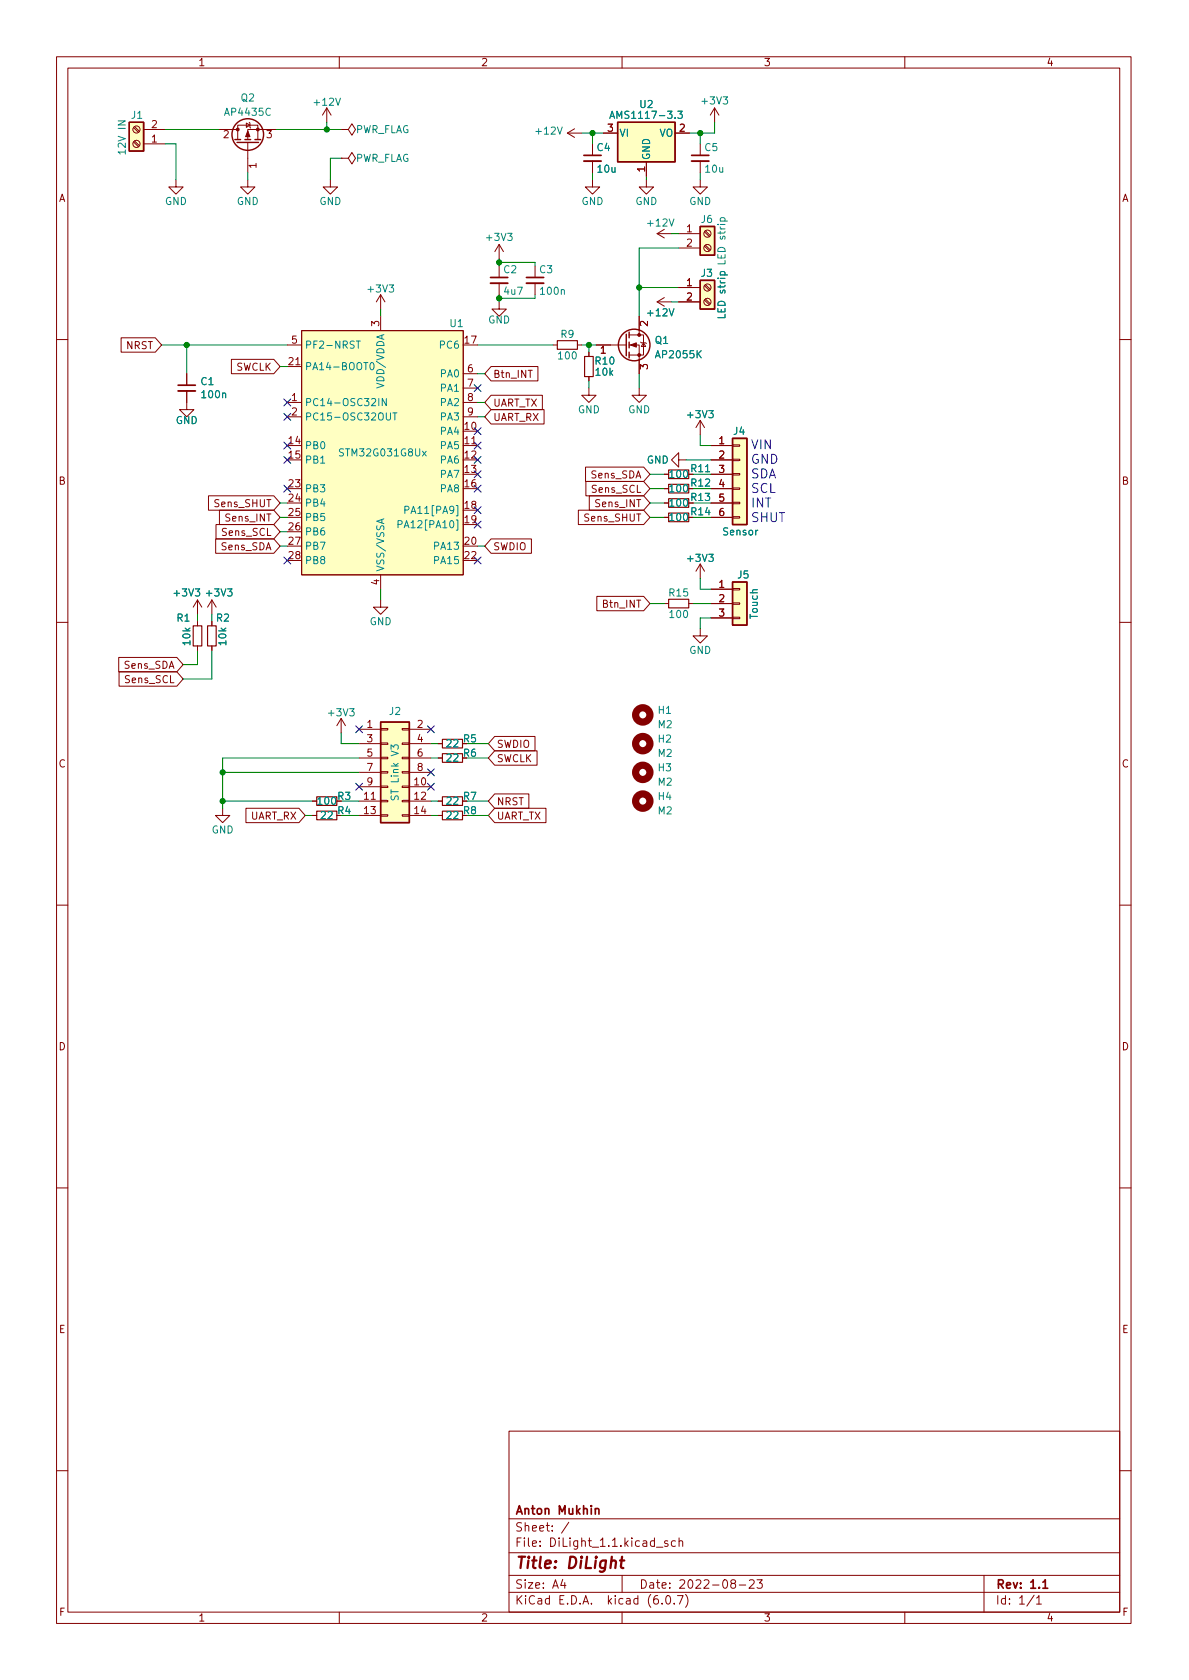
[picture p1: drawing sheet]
<svg xmlns="http://www.w3.org/2000/svg" width="210mm" height="297mm" viewBox="0 0 210 297" stroke-linecap="round" stroke-linejoin="round" font-family="sans-serif">
<g fill="none" stroke="#840000" stroke-width=".18">
<path d="M10 10h190v277h-190zM12 12h186v273h-186zM57.8 19.1l-.8 1.3M57.8 19.1v2.5M57.8 19.1l.7 1.3M60 10v2M110 10v2M126.4 19.1l-.8 1.3M126.4 19.1v2.5M126.4 19.1l.7 1.3M160 10v2M23.6 22.6l.9 .8"/>
<path d="M23.6 25.1l.9 .8M23.8 22.4l.9 .8M23.8 24.9l.9 .9M25.4 25.4h3.8M25.4 22.9h3.8M31.1 31.8v1.3h1.3l-1.3 1.2-1.3-1.2h1.3M38.7 22.9h3.3M42 24.7v-2.6h3.6v2.6M43.6 21.8l.6 .3-.6 .4zM43.8 31.8v1.3h1.3l-1.3 1.2-1.3-1.2h1.3M43.8 25.2v5.3M44.1 21.6l.1 .2v.7l.1 .1"/>
<path d="M48.9 22.9h-5.1v1.8M58.4 31.8v1.3h1.3l-1.3 1.2-1.3-1.2h1.3M60.3 28h1.3l.6-1 .7 1-.7 1-.6-1M60.3 28h.1M60.3 22.9h1.3l.6-1 .7 1-.7 1-.6-1M60.3 22.9h.1M100.3 23.5l1.3 .8M100.3 23.5h2.6M101.6 22.8l-1.3 .7M104.8 31.8v1.3h1.2l-1.2 1.2-1.3-1.2h1.3M104.8 25.4v2.1M104.8 28.5v2"/>
<path d="M106.7 23.5h2.5M114.3 31.8v1.3h1.3l-1.3 1.2-1.3-1.2h1.3M114.3 28.6v2.6M119.4 23.5h2.5M123.8 31.8v1.3h1.3l-1.3 1.2-1.2-1.2h1.2M123.8 25.4v2.1M123.8 28.5v2M21.4 59.7h6.1l1.1 1.3-1.1 1.3h-6.1zM53.3 58.5h28.6v43.1h-28.6zM67.3 52.1v2.5M67.3 55.9v2.6M67.3 52.1l-.8 1.3"/>
<path d="M67.3 52.1l.8 1.3M88.3 53.4v1.2h1.2l-1.2 1.3-1.3-1.3h1.3M88.3 43.2v2.6M88.3 47v2.1M88.3 50.1v2M88.3 43.2l-.8 1.3M88.3 43.2l.7 1.3M94.6 47v2.1M94.6 50.1v2M111.3 59.2h2.5v3.6h-2.5M113 55.9v3.3M116.2 41.3l1.3 .8"/>
<path d="M116.2 41.3h2.5M116.2 53.4h2.5M116.2 53.4l1.3 .7M117.5 40.5l-1.3 .8M117.5 52.6l-1.3 .8M120 41.3h3.8M120 43.9h3.8M120 50.8h3.8M120 53.4h3.8M124.6 43.5l.8 .9M124.6 41l.8 .8M124.6 53l.8 .9"/>
<path d="M124.6 50.5l.8 .8M124.7 43.3l.9 .9M124.7 40.8l.9 .8M124.7 52.9l.9 .8M124.7 50.3l.9 .9M10 60h2M33 69.1v3.3h1.3l-1.3 1.3-1.3-1.3h1.3M33 66.1v2M40.9 63.5h7.5l1.1 1.3-1.1 1.3h-7.5zM50.8 61h2.5M50.8 71.2h2.5M50.8 73.7h2.5"/>
<path d="M50.8 64.8h2.5M81.9 78.8h2.6M81.9 71.2h2.6M81.9 73.7h2.6M81.9 66.1h2.6M81.9 68.6h2.6M86.8 64.8h8.3v2.5h-8.3l-1.1-1.2zM86.8 69.9h9.1v2.5h-9.1l-1.1-1.2zM86.8 72.4h9.4v2.6h-9.4l-1.1-1.3zM97.8 61h.8M102.1 61h.8M104.1 68.6v1.3h1.3l-1.3 1.3-1.2-1.3h1.2"/>
<path d="M104.1 62.3v.7M104.1 66.6v.7M105.4 61h5.3M111.3 61h1.7v5.1M113 68.6v1.3h1.3l-1.3 1.3-1.2-1.3h1.2M113.3 60.5l.1 .1h.8l.1 .1M113.8 60.6l.4 .7h-.8zM123.8 74.3v2.6M123.8 74.3l-.7 1.3M123.8 74.3l.8 1.3M125.7 78.8h3.8M129.5 78.6h1.3v.3h-1.3z"/>
<path d="M198 60h2M36.9 87.7h11.5l1.1 1.2-1.1 1.3h-11.5zM38.1 95.3h10.3l1.1 1.3-1.1 1.2h-10.3zM38.2 92.7h10.2l1.1 1.3-1.1 1.3h-10.2zM38.8 90.2h9.6l1.1 1.3-1.1 1.2h-9.6zM86.8 95.3h7.2v2.5h-7.2l-1.1-1.2zM102.3 90.2h11.5l1.1 1.3-1.1 1.2h-11.5zM103.5 82.6h10.3l1.1 1.3-1.1 1.2h-10.3zM103.6 85.1h10.2l1.1 1.3-1.1 1.3h-10.2zM104.2 87.7h9.6l1.1 1.2-1.1 1.3h-9.6zM117.5 83.9h.7M117.5 88.9h.7"/>
<path d="M117.5 86.4h.7M117.5 91.5h.7M120 81.3v-1.3l-1.3 1.3 1.3 1.3v-1.3h1.3M121.8 83.9h.8M121.8 88.9h.8M121.8 86.4h.8M121.8 91.5h.8M123.8 99.7v2.6M123.8 99.7l.8 1.3M123.8 99.7l-.7 1.3M125.7 83.9h3.8M125.7 88.9h3.8"/>
<path d="M125.7 86.4h3.8M125.7 81.3h3.8M125.7 91.5h3.8M129.5 91.3h1.3v.3h-1.3zM129.5 88.8h1.3v.3h-1.3zM129.5 86.3h1.3v.2h-1.3zM129.5 83.7h1.3v.3h-1.3zM129.5 81.2h1.3v.2h-1.3zM10 110h2M21 116.2h10.3l1.1 1.3-1.1 1.3h-10.3zM21.1 118.8h10.2l1.1 1.3-1.1 1.2h-10.2zM34.9 106.1l-.7 1.3"/>
<path d="M34.9 106.1v2.5M34.9 109.9v.8M34.9 114.2v.8M34.9 106.1l.8 1.3M37.5 106.1l-.8 1.3M37.5 106.1v2.5M37.5 109.9v.8M37.5 114.2v.8M37.5 106.1l.7 1.3M67.3 106.1v1.3h1.3l-1.3 1.2-1.3-1.2h1.3M67.3 101.6v2.6M105.5 105.4h8.3l1.1 1.3-1.1 1.3h-8.3z"/>
<path d="M117.5 106.7h.7M121.8 106.7h.8M123.8 111.2v1.2h-1.2l1.2 1.3 1.3-1.3h-1.3M125.7 104.2h3.8M125.7 106.7h3.8M125.7 109.3h3.8M129.5 109.1h1.3v.3h-1.3zM129.5 106.6h1.3v.2h-1.3zM129.5 104h1.3v.3h-1.3zM198 110h2M60.3 127l.8 1.3M60.3 127v2.6"/>
<path d="M60.3 127l-.7 1.3M63.5 134h3.8M63.5 131.5h3.8M63.5 128.9h3.8M63.5 139.1h3.8M63.5 136.6h3.8M67.3 139h1.3v.2h-1.3zM67.3 136.4h1.3v.3h-1.3zM67.3 133.9h1.3v.2h-1.3zM67.3 131.4h1.3v.2h-1.3zM67.3 128.8h1.3v.3h-1.3zM71.1 139h1.3v.2h-1.3z"/>
<path d="M71.1 136.4h1.3v.3h-1.3zM71.1 133.9h1.3v.2h-1.3zM71.1 131.4h1.3v.2h-1.3zM71.1 128.8h1.3v.3h-1.3zM72.4 134h3.8M72.4 131.5h3.8M72.4 128.9h3.8M72.4 139.1h3.8M72.4 136.6h3.8M77.5 134h.7M77.5 131.5h.7M87.5 132.8h7.5v2.5h-7.5l-1.1-1.3z"/>
<path d="M87.5 130.2h7.1v2.6h-7.1l-1.1-1.3zM39.4 142.9v1.3h1.2l-1.2 1.3-1.3-1.3h1.3M43.5 142.9h9.4l1.1 1.3-1.1 1.3h-9.4zM55.2 141.6h.8M55.2 144.2h.8M63.5 141.6h3.8M63.5 144.2h3.8M67.3 144.1h1.3v.2h-1.3zM67.3 141.5h1.3v.3h-1.3zM71.1 144.1h1.3v.2h-1.3zM71.1 141.5h1.3v.3h-1.3zM72.4 141.6h3.8"/>
<path d="M72.4 144.2h3.8M77.5 141.6h.7M77.5 144.2h.7M87.5 140.4h6v2.5h-6l-1.1-1.3zM87.5 142.9h9v2.6h-9l-1.1-1.3zM10 160h2M198 160h2M10 210h2M198 210h2M90 253h108v32h-108zM10 260h2M90 278.5h108"/>
<path d="M90 274.5h108M90 268.5h108M99.5 279.2l-.3 1.1h.9M99.9 279.8v1M100.6 269.1l-1.3 2M110 278.5v3M116.1 273.6h1.1M118.1 272.5l-.4-.1-.2 .2 .1 .2 .5 .2v.3h-.6M119.4 272.5l-.4-.1-.3 .3v.4l.2 .2h.5M120.1 272.6l.2-.2 .4 .1v.9M120.1 271.9v1.5M129.5 280l-.3-.3 .1-.2 .2-.2 .4 .1 .2 .2-.1 .2-.6 .2-.2 .2 .1 .5 .2 .1 .4-.1 .2-.2-.1-.4-.2-.1"/>
<path d="M132.5 279.5l.6-.2 .2 .2 .1 .2-1 1.1h1M133.9 279.3h.9l-.5 .6 .4 .1v.7l-.2 .1h-.4l-.2-.1M174 278.5v6.5M198 260h2M60 285v2M90 281.5h108M110 285v2M117.1 283.5v.1M117.9 282.2l.2-.1a.81 .81 0 0 1 .6 .6 .81 .81 0 0 1-.3 .8l-.2 .1a.81 .81 0 0 1-.6-.6 .81 .81 0 0 1 .3-.8zM119.2 283.5v.1M119.8 282.1h1l-.6 1.5M121.2 281.9a1.72 1.72 0 0 1 0 2.3"/>
<path d="M130.7 280.2h1.2M160 285v2M182.9 282l-1.3 2M183.3 282.5l.4-.4v1.5M183.3 283.6h.9"/>
<circle cx="24.1" cy="25.4" r=".63"/>
<circle cx="24.1" cy="22.9" r=".63"/>
<circle cx="125.1" cy="53.4" r=".63"/>
<circle cx="125.1" cy="43.9" r=".63"/>
<circle cx="125.1" cy="50.8" r=".63"/>
<circle cx="125.1" cy="41.3" r=".63"/>
</g>
<path d="M103.3 27.5h3M122.3 27.5h3M86.7 49.1h3.1M93.1 49.1h3M31.5 68.1h3M105.3 266.9l.2-.2 .3 .1 .1 .9M184.4 279.7l.4-.4v1.5M184.4 280.8h.9" fill="none" stroke="#840000" stroke-width=".3"/>
<path d="M109.6 275.9h.8M110 275.2l-.2 1.8 .1 .1 .3 .1" fill="none" stroke="#840000" stroke-width=".4"/>
<g fill="none" stroke="#840000" stroke-width=".2">
<path d="M98.6 60.2h3.5v1.6h-3.5zM103.4 63h1.5v3.6h-1.5zM118.2 83.1h3.6v1.5h-3.6zM118.2 88.2h3.6v1.5h-3.6zM118.2 85.6h3.6v1.6h-3.6zM118.2 90.7h3.6v1.5h-3.6zM34.2 110.7h1.5v3.5h-1.5zM36.7 110.7h1.5v3.5h-1.5zM118.2 106h3.6v1.5h-3.6zM78.2 133.3h3.6v1.5h-3.6zM78.2 130.7h3.6v1.5h-3.6zM56 143.4h3.6v1.5h-3.6z"/>
<path d="M56 140.9h3.6v1.5h-3.6zM78.2 140.9h3.6v1.5h-3.6zM78.2 143.4h3.6v1.5h-3.6z"/>
</g>
<path d="M103.3 28.5h3M122.3 28.5h3M86.7 50.1h3.1M93.1 50.1h3M31.5 69.1h3" fill="none" stroke="#840000" stroke-width=".33"/>
<g fill="none" stroke="#840000" stroke-width="1.3">
<circle cx="113.7" cy="136.6" r="1.27"/>
<circle cx="113.7" cy="126.4" r="1.27"/>
<circle cx="113.7" cy="131.5" r="1.27"/>
<circle cx="113.7" cy="141.6" r="1.27"/>
</g>
<g fill="#ffffc2" stroke="#ffffc2" stroke-width=".18">
<path d="M123.8 40h2.6v5.1h-2.6z"/>
<path d="M123.8 49.6h2.6v5h-2.6z"/>
<path d="M129.5 77.5h2.6v15.2h-2.6z"/>
<path d="M109.2 21.6h10.2v7h-10.2z"/>
<path d="M67.3 127.7h5.1v17.8h-5.1z"/>
<path d="M129.5 102.9h2.6v7.6h-2.6z"/>
<path d="M53.3 58.5h28.6v43.1h-28.6z"/>
<path d="M22.9 21.6h2.5v5.1h-2.5z"/>
</g>
<g fill="none" stroke="#840000" stroke-width=".25">
<path d="M22.9 21.6h2.5v5.1h-2.5zM41.5 24.7h1M41.9 25.2h3.8M43.3 24.7h1M45.1 24.7h1M109.2 21.6h10.2v7h-10.2zM110.7 59.1v3.8M111.3 58.7v1M123.8 40h2.6v5.1h-2.6zM123.8 49.6h2.6v5h-2.6zM111.3 60.5v1M111.3 62.3v1"/>
<path d="M129.5 77.5h2.6v15.2h-2.6zM129.5 102.9h2.6v7.6h-2.6zM67.3 127.7h5.1v17.8h-5.1z"/>
<circle cx="43.8" cy="23.8" r="2.79"/>
<circle cx="112.1" cy="61" r="2.79"/>
</g>
<g fill="none" stroke="#008484" stroke-width=".18">
<path d="M119.9 19.7h.7l-.4 .4 .4 .2v.5l-.2 .1-.5-.1M107.8 20.9l.5-1.2 .4 1.2M107.9 20.6h.7M127.4 39.1v-.4l.2-.2 .5 .1v.5M127.4 48.6v-.4l.2-.2 .5 .1v.5M63 60.3h.7M63.4 60.3v1.3M65.5 64.2l.2-.1a.68 .68 0 0 1 .5 .6 .68 .68 0 0 1-.5 .7l-.2-.1-.1-.4zM67 70.5v1.2M68.3 70.5v1.2l-.7-1.2v1.2M68.3 73v1l.3 .3 .3-.1 .1-.2v-1M69.5 73h.7"/>
<path d="M69.8 73v1.3M67.9 91.7l-1.3 .5 1.3 .4M70.4 92.7h.6l.1-.2-.1-.3-.6-.1v1.2M71.6 90.2l.6-.1 .1-.2v-.3l-.7-.1v1.3M69.2 132.5v-.8l.4 .4 .2-.3h.5l.1 .1-.1 .6"/>
</g>
<g fill="#840000" stroke="#840000" stroke-width=".18">
<path d="M111.5 61l1-.4v.8z"/>
<path d="M43.8 23.2l.4 1h-.8z"/>
<circle cx="113" cy="62.8" r=".25"/>
<circle cx="113" cy="59.2" r=".25"/>
<circle cx="45.6" cy="22.9" r=".25"/>
<circle cx="42" cy="22.9" r=".25"/>
</g>
<g fill="none" stroke="#008400" stroke-width=".18">
<path d="M29.2 25.4h1.9v6.4M29.2 22.9h9.5M43.8 30.5v1.3M48.9 22.9h11.4M57.8 21.6v1.3M60.3 28h-1.9v3.8M102.9 23.5h3.8M104.8 23.5v1.9M104.8 30.5v1.3M114.3 31.2v.6M123.8 23.5v1.9M123.8 30.5v1.3"/>
<path d="M126.4 21.6v1.9h-4.5M67.3 54.6v1.3M88.3 45.8v1.2M88.3 52.1v1.3M88.3 46.4h6.3v.6M94.6 52.1v.6h-6.3M113 50.8h7M118.7 53.4h1.3M118.7 41.3h1.3M120 43.9h-7v12M28.6 61h22.2M33 61v5.1"/>
<path d="M49.5 64.8h1.3M84.5 61h13.3M84.5 73.7h1.2M84.5 71.2h1.2M84.5 66.1h1.2M102.9 61h2.5M104.1 61v1.3M104.1 67.3v1.3M113 66.1v2.5M123.8 76.9v1.9h1.9M49.5 91.5h1.3M49.5 96.6h1.3"/>
<path d="M49.5 94h1.3M49.5 88.9h1.3M84.5 96.6h1.2M114.9 91.5h2.6M114.9 86.4h2.6M114.9 83.9h2.6M114.9 88.9h2.6M121.3 81.3h4.4M122.6 91.5h3.1M122.6 86.4h3.1M122.6 83.9h3.1M122.6 88.9h3.1"/>
<path d="M34.9 108.6v1.3M34.9 115v2.5h-2.5M37.5 108.6v1.3M37.5 115v5.1h-5.1M67.3 104.2v1.9M114.9 106.7h2.6M122.6 106.7h3.1M123.8 102.3v1.9h1.9M125.7 109.3h-1.9v1.9M39.4 136.6h24.1M60.3 129.6v1.9h3.2M63.5 134h-24.1v8.9"/>
<path d="M76.2 131.5h1.3M76.2 134h1.3M82.5 131.5h3.9M82.5 134h3.9M39.4 141.6h15.8M54 144.2h1.2M60.3 144.2h3.2M60.3 141.6h3.2M76.2 144.2h1.3M76.2 141.6h1.3M82.5 144.2h3.9M82.5 141.6h3.9"/>
</g>
<g fill="none" stroke="#000084" stroke-width=".18">
<path d="M50.2 73.1l1.2 1.2M50.2 70.5l1.2 1.3M50.2 78.2l1.2 1.2M51.4 73.1l-1.2 1.2M51.4 70.5l-1.2 1.3M51.4 78.2l-1.2 1.2M83.8 68l1.3 1.2M83.8 78.2l1.3 1.2M83.8 75.6l1.3 1.2M85.1 68l-1.3 1.2M85.1 78.2l-1.3 1.2M85.1 75.6l-1.3 1.2"/>
<path d="M50.2 85.8l1.2 1.2M50.2 80.7l1.2 1.2M50.2 98.5l1.2 1.2M51.4 85.8l-1.2 1.2M51.4 80.7l-1.2 1.2M51.4 98.5l-1.2 1.2M83.8 92.1l1.3 1.3M83.8 85.8l1.3 1.2M83.8 80.7l1.3 1.2M83.8 83.2l1.3 1.3M83.8 89.6l1.3 1.2M83.8 98.5l1.3 1.2"/>
<path d="M85.1 92.1l-1.3 1.3M85.1 85.8l-1.3 1.2M85.1 80.7l-1.3 1.2M85.1 83.2l-1.3 1.3M85.1 89.6l-1.3 1.2M85.1 98.5l-1.3 1.2M62.9 128.3l1.2 1.3M62.9 138.5l1.2 1.2M64.1 128.3l-1.2 1.3M64.1 138.5l-1.2 1.2M75.6 128.3l1.2 1.3M75.6 138.5l1.2 1.2"/>
<path d="M75.6 136l1.2 1.2M76.8 128.3l-1.2 1.3M76.8 138.5l-1.2 1.2M76.8 136l-1.2 1.2"/>
</g>
<g fill="#008400" stroke="#008400" stroke-width=".18">
<circle cx="104.1" cy="61" r=".46"/>
<circle cx="123.8" cy="23.5" r=".46"/>
<circle cx="104.8" cy="23.5" r=".46"/>
<circle cx="113" cy="50.8" r=".46"/>
<circle cx="33" cy="61" r=".46"/>
<circle cx="39.4" cy="136.6" r=".46"/>
<circle cx="39.4" cy="141.6" r=".46"/>
<circle cx="88.3" cy="52.7" r=".46"/>
<circle cx="88.3" cy="46.4" r=".46"/>
<circle cx="57.8" cy="22.9" r=".46"/>
</g>
<text font-size="2.8" fill="#840000" x="91" y="277.3">Title: DiLight</text>
<g font-size="2.2" fill="#0000c2">
<text x="132.7" y="79.4">VIN</text>
<text x="132.7" y="82">GND</text>
<text x="132.7" y="84.6">SDA</text>
<text x="132.7" y="87.2">SCL</text>
<text x="132.7" y="89.7">INT</text>
<text x="132.7" y="92.3">SHUT</text>
</g>
<g font-size="2.1" fill="#840000">
<text x="91" y="267.8">Anton Mukhin</text>
<text x="91" y="273.5">File: DiLight_1.1.kicad_sch</text>
<text x="91" y="270.8">Sheet: /</text>
<text x="91" y="280.9">Size: A4</text>
<text x="113" y="280.9">Date: 2022-08-23</text>
<text x="176" y="280.9">Rev: 1.1</text>
<text x="91" y="283.7">KiCad E.D.A. kicad (6.0.7)</text>
<text x="176" y="283.7">Id: 1/1</text>
</g>
<g font-size="1.8" fill="#840000">
<text x="35" y="11.7">1</text>
<text x="85" y="11.7">2</text>
<text x="135" y="11.7">3</text>
<text x="185" y="11.7">4</text>
<text x="26.8" y="22.6">2</text>
<text x="107.5" y="23.3">3</text>
<text x="120.2" y="23.3">2</text>
<text x="26.8" y="25.2">1</text>
<text x="39.5" y="24.4">2</text>
<text x="45.3" y="29.7" transform="rotate(-90 45.3 29.7)">1</text>
<text x="47.1" y="24.4">3</text>
<text x="10.3" y="35.7">A</text>
<text x="114" y="30.4" transform="rotate(-90 114 30.4)">1</text>
<text x="198.4" y="35.7">A</text>
<text x="121.4" y="41.1">1</text>
<text x="121.4" y="43.6">2</text>
<text x="121.4" y="50.6">1</text>
<text x="121.4" y="53.1">2</text>
<text x="67.1" y="57.7" transform="rotate(-90 67.1 57.7)">3</text>
<text x="114.6" y="57.7" transform="rotate(-90 114.6 57.7)">2</text>
<text x="22.3" y="61.7">NRST</text>
<text x="41.6" y="65.5">SWCLK</text>
<text x="51.1" y="64.6">21</text>
<text x="51.6" y="60.7">5</text>
<text x="82.2" y="60.7">17</text>
<text x="82.7" y="65.8">6</text>
<text x="106.2" y="62.5">1</text>
<text x="114.6" y="65.3" transform="rotate(-90 114.6 65.3)">3</text>
<text x="51.6" y="70.9">1</text>
<text x="82.7" y="68.4">7</text>
<text x="82.7" y="70.9">8</text>
<text x="87.2" y="66.8">Btn_INT</text>
<text x="87.2" y="71.9">UART_TX</text>
<text x="51.6" y="73.4">2</text>
<text x="82.2" y="76">10</text>
<text x="82.7" y="73.4">9</text>
<text x="87.2" y="74.4">UART_RX</text>
<text x="51.1" y="78.5">14</text>
<text x="51.1" y="81.1">15</text>
<text x="82.2" y="78.5">11</text>
<text x="82.2" y="81.1">12</text>
<text x="82.2" y="83.6">13</text>
<text x="127.1" y="78.5">1</text>
<text x="127.1" y="81.1">2</text>
<text x="127.1" y="83.6">3</text>
<text x="10.3" y="85.7">B</text>
<text x="38.1" y="89.7">Sens_SHUT</text>
<text x="51.1" y="86.1">23</text>
<text x="51.1" y="88.7">24</text>
<text x="82.2" y="86.1">16</text>
<text x="82.2" y="90">18</text>
<text x="104.6" y="84.6">Sens_SDA</text>
<text x="104.8" y="87.1">Sens_SCL</text>
<text x="105.4" y="89.7">Sens_INT</text>
<text x="127.1" y="86.1">4</text>
<text x="127.1" y="88.7">5</text>
<text x="198.4" y="85.7">B</text>
<text x="39.4" y="94.7">Sens_SCL</text>
<text x="40" y="92.2">Sens_INT</text>
<text x="51.1" y="91.2">25</text>
<text x="51.1" y="93.8">26</text>
<text x="82.2" y="92.5">19</text>
<text x="103.5" y="92.2">Sens_SHUT</text>
<text x="127.1" y="91.2">6</text>
<text x="39.2" y="97.3">Sens_SDA</text>
<text x="51.1" y="96.3">27</text>
<text x="51.1" y="98.8">28</text>
<text x="82.2" y="96.3">20</text>
<text x="82.2" y="98.8">22</text>
<text x="87.2" y="97.3">SWDIO</text>
<text x="67.1" y="103.4" transform="rotate(-90 67.1 103.4)">4</text>
<text x="106.7" y="107.4">Btn_INT</text>
<text x="127.1" y="103.9">1</text>
<text x="127.1" y="106.5">2</text>
<text x="127.1" y="109">3</text>
<text x="22" y="118.2">Sens_SDA</text>
<text x="22.2" y="120.8">Sens_SCL</text>
<text x="64.9" y="128.7">1</text>
<text x="64.9" y="131.2">3</text>
<text x="73.8" y="128.7">2</text>
<text x="73.8" y="131.2">4</text>
<text x="82" y="131.2">R5</text>
<text x="10.3" y="135.7">C</text>
<text x="64.9" y="133.8">5</text>
<text x="64.9" y="136.3">7</text>
<text x="73.8" y="133.8">6</text>
<text x="73.8" y="136.3">8</text>
<text x="82" y="133.8">R6</text>
<text x="87.8" y="134.7">SWCLK</text>
<text x="87.8" y="132.2">SWDIO</text>
<text x="198.4" y="135.7">C</text>
<text x="59.7" y="143.9">R4</text>
<text x="59.7" y="141.4">R3</text>
<text x="64.4" y="141.4">11</text>
<text x="64.4" y="143.9">13</text>
<text x="64.9" y="138.8">9</text>
<text x="73.3" y="138.8">10</text>
<text x="73.3" y="141.4">12</text>
<text x="73.3" y="143.9">14</text>
<text x="82" y="141.4">R7</text>
<text x="82" y="143.9">R8</text>
<text x="87.8" y="142.4">NRST</text>
<text x="44.2" y="144.9">UART_RX</text>
<text x="87.8" y="144.9">UART_TX</text>
<text x="10.3" y="185.7">D</text>
<text x="198.4" y="185.7">D</text>
<text x="10.4" y="235.7">E</text>
<text x="198.4" y="235.7">E</text>
<text x="10.4" y="285.7">F</text>
<text x="35" y="286.7">1</text>
<text x="85" y="286.7">2</text>
<text x="135" y="286.7">3</text>
<text x="185" y="286.7">4</text>
<text x="198.5" y="285.7">F</text>
</g>
<g font-size="1.8" fill="#008484">
<text x="42.6" y="17.9">Q2</text>
<text x="23.2" y="21">J1</text>
<text x="40" y="20.5">AP4435C</text>
<text x="55.7" y="18.7">+12V</text>
<text x="62.7" y="23.5">PWR_FLAG</text>
<text x="94.9" y="23.8">+12V</text>
<text x="108.8" y="21">AMS1117-3.3</text>
<text x="113.2" y="19.1">U2</text>
<text x="124.3" y="18.5">+3V3</text>
<text x="22.2" y="27" transform="rotate(-90 22.2 27)">12V IN</text>
<text x="62.7" y="28.6">PWR_FLAG</text>
<text x="105.6" y="26.7">C4</text>
<text x="109.5" y="24.2">VI</text>
<text x="114.9" y="28.4" transform="rotate(-90 114.9 28.4)">GND</text>
<text x="116.6" y="24.2">VO</text>
<text x="124.6" y="26.7">C5</text>
<text x="105.7" y="30.5">10u</text>
<text x="124.8" y="30.5">10u</text>
<text x="29.1" y="36.2">GND</text>
<text x="41.8" y="36.2">GND</text>
<text x="56.5" y="36.2">GND</text>
<text x="102.8" y="36.2">GND</text>
<text x="112.3" y="36.2">GND</text>
<text x="114.7" y="40">+12V</text>
<text x="121.9" y="36.2">GND</text>
<text x="124" y="39.4">J6</text>
<text x="86.2" y="42.6">+3V3</text>
<text x="128.3" y="46.5" transform="rotate(-90 128.3 46.5)">LED strip</text>
<text x="65.2" y="51.7">+3V3</text>
<text x="89.1" y="48.3">C2</text>
<text x="89.2" y="52.1">4u7</text>
<text x="95.4" y="48.3">C3</text>
<text x="95.7" y="52.1">100n</text>
<text x="124" y="48.9">J3</text>
<text x="79.6" y="57.8">U1</text>
<text x="86.3" y="57.2">GND</text>
<text x="99.2" y="59.7">R9</text>
<text x="114.7" y="55.9">+12V</text>
<text x="128.3" y="56" transform="rotate(-90 128.3 56)">LED strip</text>
<text x="53.8" y="65.4">PA14-BOOT0</text>
<text x="53.8" y="61.6">PF2-NRST</text>
<text x="78" y="61.6">PC6</text>
<text x="98.9" y="63.5">100</text>
<text x="105.3" y="64.5">R10</text>
<text x="115.9" y="60.8">Q1</text>
<text x="116.2" y="63.3">AP2055K</text>
<text x="35.5" y="68.1">C1</text>
<text x="35.8" y="70.4">100n</text>
<text x="53.8" y="71.8">PC14-OSC32IN</text>
<text x="67.9" y="68.2" transform="rotate(-90 67.9 68.2)">VDD/VDDA</text>
<text x="78" y="66.7">PA0</text>
<text x="78" y="69.3">PA1</text>
<text x="78" y="71.8">PA2</text>
<text x="105.4" y="66.4">10k</text>
<text x="31.1" y="75">GND</text>
<text x="53.8" y="74.3">PC15-OSC32OUT</text>
<text x="78" y="76.9">PA4</text>
<text x="78" y="74.3">PA3</text>
<text x="102.2" y="73.1">GND</text>
<text x="111.1" y="73.1">GND</text>
<text x="121.7" y="73.9">+3V3</text>
<text x="129.7" y="76.9">J4</text>
<text x="53.8" y="79.4">PB0</text>
<text x="53.8" y="82">PB1</text>
<text x="60.3" y="80.7">STM32G031G8Ux</text>
<text x="78" y="79.4">PA5</text>
<text x="78" y="82">PA6</text>
<text x="114.3" y="82">GND</text>
<text x="122.3" y="83.5">R11</text>
<text x="53.8" y="87">PB3</text>
<text x="53.8" y="89.6">PB4</text>
<text x="78" y="84.5">PA7</text>
<text x="78" y="87">PA8</text>
<text x="118.5" y="84.5">100</text>
<text x="118.5" y="89.6">100</text>
<text x="118.5" y="87">100</text>
<text x="122.3" y="88.6">R13</text>
<text x="122.3" y="86">R12</text>
<text x="53.8" y="92.1">PB5</text>
<text x="53.8" y="94.7">PB6</text>
<text x="71.4" y="93.4">PA12[PA10]</text>
<text x="72.4" y="90.8">PA11[PA9]</text>
<text x="118.5" y="92.1">100</text>
<text x="122.3" y="91.1">R14</text>
<text x="127.9" y="94.7">Sensor</text>
<text x="53.8" y="97.2">PB7</text>
<text x="53.8" y="99.7">PB8</text>
<text x="67.9" y="101.1" transform="rotate(-90 67.9 101.1)">VSS/VSSA</text>
<text x="77" y="97.2">PA13</text>
<text x="77" y="99.7">PA15</text>
<text x="121.7" y="99.3">+3V3</text>
<text x="30.9" y="105.4">+3V3</text>
<text x="36.6" y="105.4">+3V3</text>
<text x="118.4" y="105.4">R15</text>
<text x="130.5" y="102.3">J5</text>
<text x="31.3" y="109.9">R1</text>
<text x="38.3" y="109.9">R2</text>
<text x="65.3" y="110.5">GND</text>
<text x="118.5" y="109.3">100</text>
<text x="134" y="109.4" transform="rotate(-90 134 109.4)">Touch</text>
<text x="33.7" y="114" transform="rotate(-90 33.7 114)">10k</text>
<text x="40" y="114" transform="rotate(-90 40 114)">10k</text>
<text x="121.9" y="115.6">GND</text>
<text x="58.2" y="126.6">+3V3</text>
<text x="68.9" y="126.4">J2</text>
<text x="116.4" y="128.7">M2</text>
<text x="116.4" y="126.2">H1</text>
<text x="116.4" y="131.3">H2</text>
<text x="79" y="134.7">22</text>
<text x="79" y="132.1">22</text>
<text x="116.4" y="133.8">M2</text>
<text x="116.4" y="136.4">H3</text>
<text x="56.3" y="142.3">100</text>
<text x="70.5" y="141.1" transform="rotate(-90 70.5 141.1)">ST Link V3</text>
<text x="79" y="142.3">22</text>
<text x="116.4" y="144">M2</text>
<text x="116.4" y="138.9">M2</text>
<text x="116.4" y="141.4">H4</text>
<text x="37.4" y="147.4">GND</text>
<text x="56.8" y="144.8">22</text>
<text x="79" y="144.8">22</text>
</g>
</svg>
